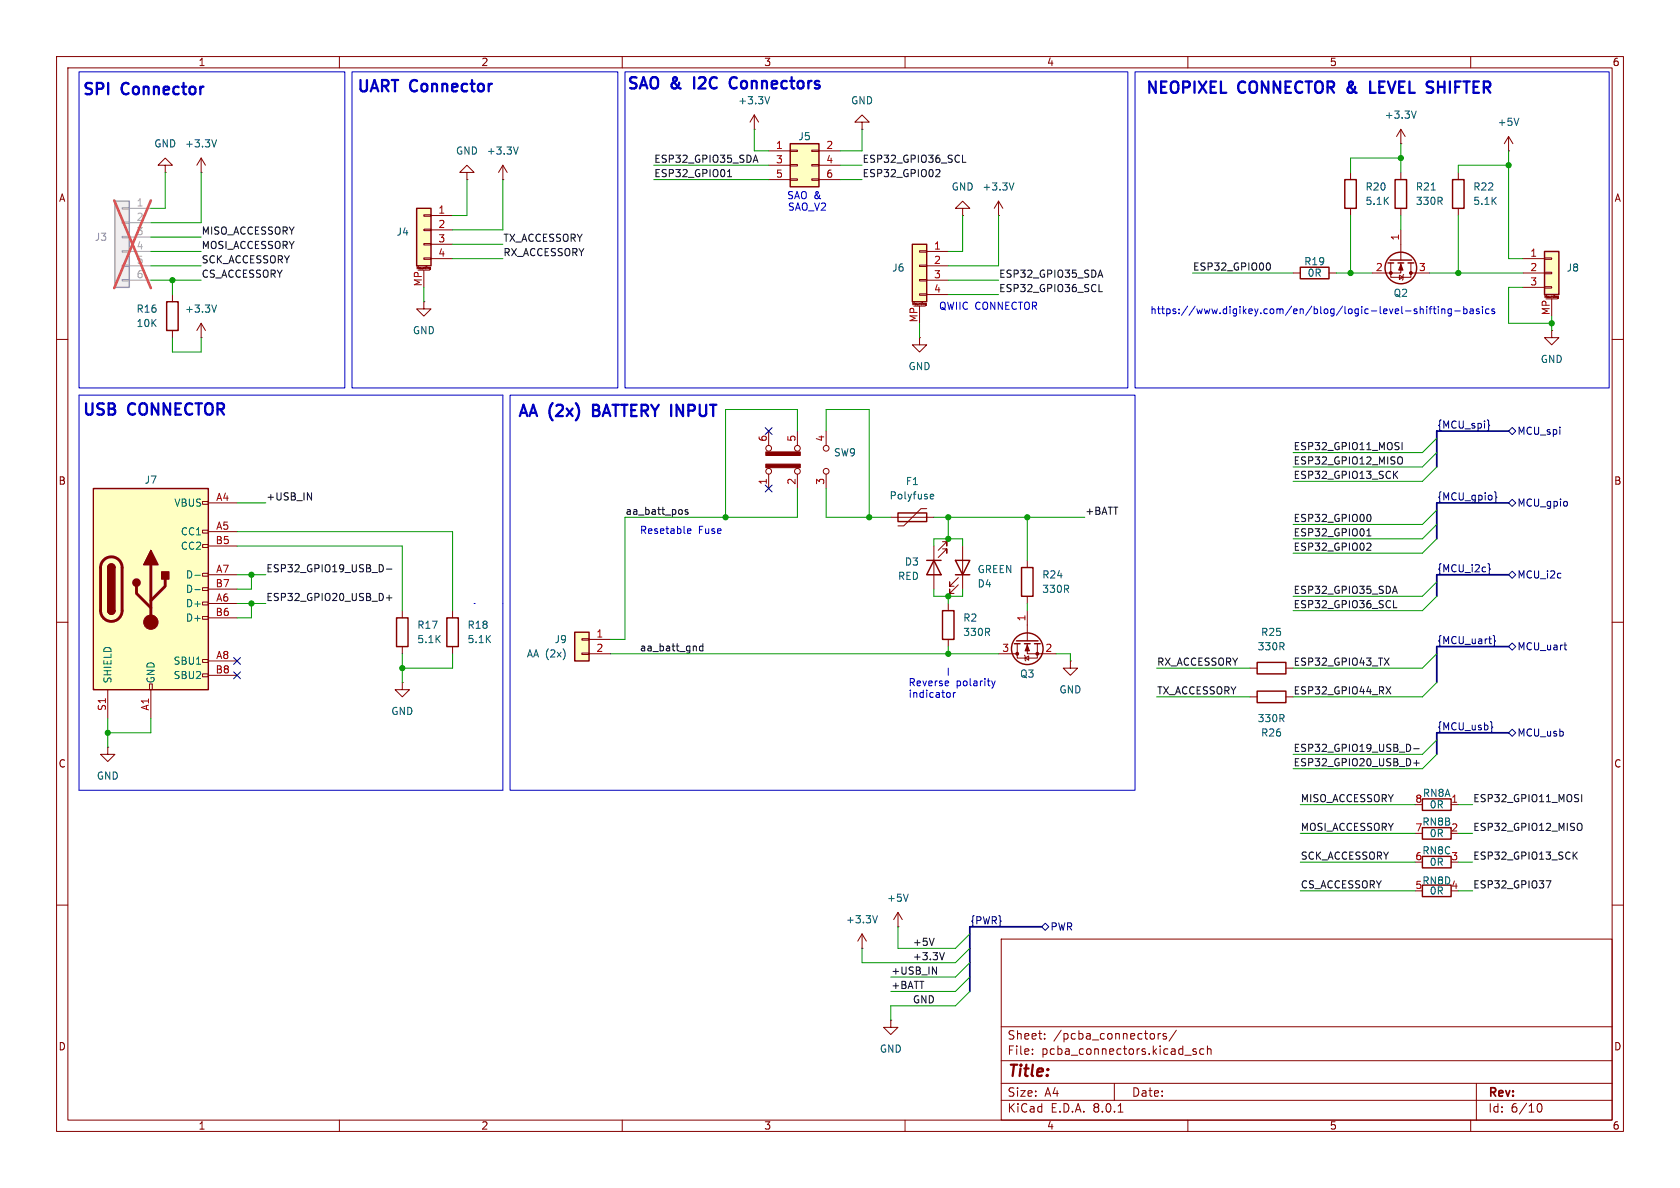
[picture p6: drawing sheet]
<svg xmlns="http://www.w3.org/2000/svg" width="297mm" height="210mm" viewBox="0 0 297 210" stroke-linecap="round" stroke-linejoin="round" font-family="sans-serif">
<g fill="none" stroke="#840000" stroke-width=".18">
<path d="M10 10h277v190h-277zM12 12h273v186h-273zM60 10v2M110 10v2M160 10v2M210 10v2M260 10v2M88.9 31.8h.1M88.9 29.2l-.8 1.3M88.9 29.2v2.6M88.9 29.2l.8 1.3M266.7 26.7h.1"/>
<path d="M266.7 24.1l-.8 1.3M266.7 24.1v2.6M266.7 24.1l.8 1.3M10 60h2M285 60h2M10 110h2M71.1 108v1.2M71.1 114.3v1.3M80 108v1.2M80 114.3v1.3M167.6 106.7v1.3M167.6 113v1.3"/>
<path d="M176.5 115.6h3.3M179.8 113.8v2.5h3.6v-2.5M181.1 115.8l.1 .2v.7l.2 .1M181.2 116.3l.7-.3v.7zM181.6 113.8v1.8h5.1M181.6 108v5.3M189.2 116.8v1.3h1.3l-1.3 1.3-1.2-1.3h1.2M189.2 116.8h.1M285 110h2M71.1 120.7v1.2h1.3l-1.3 1.3-1.3-1.3h1.3M71.1 120.7h.1M10 160h2"/>
<path d="M285 160h2M177 166h108v32h-108zM60 198v2M110 198v2M160 198v2M177 194.5h108M177 191.5h108M177 187.5h108M177 181.5h108M182.5 186.3v.1M182.5 185.5v.1M184.7 183.6v.1"/>
<path d="M184.7 182.8v.1M197 191.5v3M197.7 196.6h.8M204 182.8v.8M204.7 182.7v1M205.2 182.7l-.3 .1-.2 .2M206.2 182.8l-.4-.1-.2 .2 .1 .2 .5 .2v.3h-.6M208 182.1l-1.3 2M209.5 186.5h1.1M210 198v2M211.5 185.5l-.4-.1-.2 .2 .1 .2 .5 .2v.3h-.6M212.8 185.5l-.4-.1-.3 .3v.4l.1 .2h.6"/>
<path d="M213.5 185.5l.2-.1 .3 .1 .1 .9M213.5 184.9v1.5M260 198v2M261 191.5v6.5M271.7 195.7l.2-.5 .2-.1a.8 .8 0 0 1 .5 .7 .8 .8 0 0 1-.5 .8l-.2-.1-.2-.5"/>
</g>
<path d="M91.6 26l-.4 1.2M268.5 20.9l-.4 1.3" fill="none" stroke="#006464" stroke-width=".18"/>
<g fill="none" stroke="#840000" stroke-width=".25">
<path d="M70.1 109.2h2v5.1h-2zM79 109.2h2v5.1h-2zM166.6 108h2.1v5h-2.1zM179.3 113.8h1M179.7 113.3h3.8M181.1 113.8h1M182.9 113.8h1"/>
<circle cx="181.6" cy="114.7" r="2.79"/>
</g>
<g fill="#840000" stroke="#840000" stroke-width=".18">
<path d="M181.6 114l.4 1.1h-.8z"/>
<circle cx="183.4" cy="115.6" r=".25"/>
<circle cx="179.8" cy="115.6" r=".25"/>
</g>
<path d="M273 44.5h2.6v7.6h-2.6z" fill="#ffffc2"/>
<g fill="none" stroke="#840000" stroke-width=".18">
<path d="M269.2 45.7h3.8M269.2 48.3h3.8M269.2 50.8h3.8M273 50.7h1.3v.2h-1.3zM273 48.1h1.3v.3h-1.3zM273 45.6h1.3v.2h-1.3zM273.1 52.6v-.4l.2 .3 .1-.3v.4M273.3 52.8h2M274.3 52.8v3.1M274.6 52.2v.4M274.8 52.3h.1M274.8 52.2v.1"/>
<path d="M275.3 52.4v.2M275.3 52.4h.2v.3M275.3 52.7h.2M275.3 52.6h.1M275.3 52.4h.1M275.4 52.6h.1M275.5 52.7h.1"/>
</g>
<path d="M273 44.5h2.6v7.6h-2.6z" fill="none" stroke="#840000" stroke-width=".25"/>
<path d="M101.6 111.8h2.5v5h-2.5z" fill="#ffffc2"/>
<g fill="none" stroke="#840000" stroke-width=".18">
<path d="M247.6 25.4h.1M247.6 22.9l-.7 1.2M247.6 22.9v2.5M247.6 22.9l.8 1.2M30.5 52.1v1.2M30.5 58.4v1.3M228.6 48.3h1.3M234.9 48.3h1.3M274.3 58.4v1.3h1.3l-1.3 1.3-1.3-1.3h1.3M274.3 58.4h.1M102.9 115.4h1.2v.3h-1.2zM102.9 112.9h1.2v.3h-1.2z"/>
<path d="M104.1 113h3.8M104.1 115.6h3.8M221 118.1h1.2M227.3 118.1h1.3M221 123.2h1.2M227.3 123.2h1.3M256.5 142.2h1.3"/>
</g>
<path d="M29.5 53.3h2v5.1h-2zM229.9 47.2h5v2.1h-5zM101.6 111.8h2.5v5h-2.5zM222.2 117.1h5.1v2h-5.1zM222.2 122.2h5.1v2h-5.1zM251.5 141.2h5v2.1h-5zM251.5 146.3h5v2h-5zM251.5 156.5h5v2h-5zM251.5 151.4h5v2h-5z" fill="none" stroke="#840000" stroke-width=".25"/>
<path d="M250.4 19.6l-.5 1.3" fill="none" stroke="#006464" stroke-width=".18"/>
<path d="M20.3 35.6h2.6v15.2h-2.6z" fill="#f0f0f0"/>
<path d="M21.6 39.2h1.3v.3h-1.3zM21.6 36.7h1.3v.3h-1.3zM22.9 36.8h3.8M22.9 39.4h3.8M21.6 49.4h1.3v.3h-1.3zM21.6 46.9h1.3v.2h-1.3zM21.6 44.3h1.3v.3h-1.3zM21.6 41.8h1.3v.2h-1.3zM22.9 41.9h3.8M22.9 44.5h3.8M22.9 47h3.8M22.9 49.5h3.8" fill="none" stroke="#a1a1a1" stroke-width=".18"/>
<path d="M20.3 35.6h2.6v15.2h-2.6z" fill="none" stroke="#a1a1a1" stroke-width=".25"/>
<path d="M20.2 35.4l6.5 15.5M26.7 35.4l-6.5 15.5" fill="none" stroke="#e65255" stroke-width=".46"/>
<path d="M35.6 59.7h.1M35.6 57.2l-.8 1.2M35.6 57.2v2.5M35.6 57.2l.7 1.2M245.9 46.5v2.5h3.5v-2.5M247.4 48.6l.6 .4-.6 .4zM247.6 46.5v1.8h-5M247.6 40.6v5.4M248.2 48.5l-.2 .1v.8l-.1 .1M249.4 48.3h3.3M157.5 180.3v1.3h1.2l-1.2 1.3-1.3-1.3h1.3M157.5 180.3h.1" fill="none" stroke="#840000" stroke-width=".18"/>
<path d="M38.3 53.9l-.4 1.3" fill="none" stroke="#006464" stroke-width=".18"/>
<g fill="none" stroke="#840000" stroke-width=".25">
<path d="M245.4 46.5h1M245.7 46h3.9M247.1 46.5h1.1M248.9 46.5h1"/>
<circle cx="247.6" cy="47.4" r="2.79"/>
</g>
<g fill="#840000" stroke="#840000" stroke-width=".18">
<path d="M247.6 46.7l.4 1.1h-.7z"/>
<circle cx="245.9" cy="48.3" r=".25"/>
<circle cx="249.4" cy="48.3" r=".25"/>
</g>
<path d="M139.7 25.4h5.1v7.6h-5.1z" fill="#ffffc2"/>
<g fill="none" stroke="#840000" stroke-width=".18">
<path d="M133.3 22.9h.1M133.3 20.3l-.7 1.3M133.3 20.3v2.6M133.3 20.3l.8 1.3M135.9 26.7h3.8M135.9 29.2h3.8M135.9 31.8h3.8M139.7 31.6h1.3v.3h-1.3zM139.7 29.1h1.3v.2h-1.3zM139.7 26.5h1.3v.3h-1.3zM143.5 31.6h1.3v.3h-1.3zM143.5 29.1h1.3v.2h-1.3z"/>
<path d="M143.5 26.5h1.3v.3h-1.3zM144.8 26.7h3.8M144.8 29.2h3.8M144.8 31.8h3.8M170.2 36.8h1.2l-1.2-1.2-1.3 1.2h1.3v1.3M170.2 38.1h.1M74.9 53.3v1.3h1.3l-1.3 1.3-1.2-1.3h1.2M74.9 53.3h.1M152.4 167.6h.1M152.4 165.1l-.8 1.3M152.4 165.1v2.5M152.4 165.1l.8 1.3"/>
</g>
<path d="M139.7 25.4h5.1v7.6h-5.1z" fill="none" stroke="#840000" stroke-width=".25"/>
<path d="M136.1 17.1l-.5 1.3M155.1 161.9l-.4 1.2" fill="none" stroke="#006464" stroke-width=".18"/>
<path d="M73.7 36.8h2.5v10.2h-2.5z" fill="#ffffc2"/>
<g fill="none" stroke="#840000" stroke-width=".18">
<path d="M74.9 38h1.3v.2h-1.3zM76.2 38.1h3.8M82.5 30.5h1.3l-1.3-1.3-1.2 1.3h1.2v1.3M82.5 31.8h.1M152.4 21.6h1.3l-1.3-1.3-1.3 1.3h1.3v1.3M152.4 22.9h.1M73.7 47.5v-.3l.2 .2 .1-.2v.3M73.9 47.8h2M74.9 45.6h1.3v.2h-1.3zM74.9 43.1h1.3v.2h-1.3zM74.9 40.5h1.3v.3h-1.3zM74.9 47.8v3"/>
<path d="M75.2 47.2v.3M75.4 47.2h.1M76 47.5v-.2h.1v.3h-.1M76 47.5h.1M76.2 40.6h3.8M76.2 43.2h3.8M76.2 45.7h3.8M162.6 59.7v1.3h1.2l-1.2 1.2-1.3-1.2h1.3M162.6 59.7h.1M158.7 163.8h.1M158.7 161.3l-.7 1.3M158.7 161.3v2.5"/>
<path d="M158.7 161.3l.8 1.3"/>
</g>
<path d="M73.7 36.8h2.5v10.2h-2.5z" fill="none" stroke="#840000" stroke-width=".25"/>
<path d="M160.6 158.1l-.5 1.2" fill="none" stroke="#006464" stroke-width=".18"/>
<path d="M161.3 43.2h2.5v10.1h-2.5z" fill="#ffffc2"/>
<g fill="none" stroke="#840000" stroke-width=".18">
<path d="M29.2 29.2h1.3l-1.3-1.3-1.3 1.3h1.3v1.3M29.2 30.5h.1M35.6 30.5h.1M35.6 27.9l-.8 1.3M35.6 27.9v2.6M35.6 27.9l.7 1.3M176.5 38.1h.1M176.5 35.6l-.7 1.2M176.5 35.6v2.5M176.5 35.6l.8 1.2M161.4 53.9v-.4l.1 .3 .1-.3v.4M161.5 54.1h2.1"/>
<path d="M162.6 51.9h1.2v.3h-1.2zM162.6 49.4h1.2v.3h-1.2zM162.6 46.9h1.2v.2h-1.2zM162.6 44.3h1.2v.3h-1.2zM162.6 54.1v3.1M162.8 53.5v.3M163 53.5h.1M163.1 53.5h-.1M163.6 53.8v-.1l.1-.1v.3M163.6 53.8v.1M163.6 53.9h.1M163.7 54h-.1"/>
<path d="M163.7 53.9v.1M163.8 44.5h3.8M163.8 47h3.8M163.8 49.5h3.8M163.8 52.1h3.8M135.9 76.2v2.5M141 76.2v2.5M146 76.2v2.5M135.9 83.8v2.6M141 83.8v2.6M146 83.8v2.6M157.5 91.4h7.6"/>
<path d="M163.8 89.9h-1l-3 3.1h-1.1M165.1 96.5v7.6M166.6 95.8h.8v.7v-.7l-1.5 1.5M166.6 97h.8v.8v-.8l-1.5 1.6M170.2 96.5v7.6M181.6 99.1v1.2M169.4 103.4l-1.5 1.5v-.8v.8h.8M169.4 102.1l-1.5 1.5v-.7v.7h.8M181.6 105.4v1.3"/>
<circle cx="135.9" cy="79.2" r=".51"/>
<circle cx="141" cy="79.2" r=".51"/>
<circle cx="146.1" cy="79.2" r=".51"/>
<circle cx="135.9" cy="83.3" r=".51"/>
<circle cx="141" cy="83.3" r=".51"/>
<circle cx="146.1" cy="83.3" r=".51"/>
</g>
<path d="M161.3 43.2h2.5v10.1h-2.5zM158.7 90.7h5.1v1.5h-5.1zM163.8 99.1h2.6M165.1 99.1l1.3 2.5h-2.6zM168.9 99.1h2.5l-1.2 2.5zM168.9 101.6h2.5M180.6 100.3h2v5.1h-2z" fill="none" stroke="#840000" stroke-width=".25"/>
<path d="M38.3 24.7l-.4 1.3M179.3 32.3l-.5 1.3M164.5 88l.1 .2 .4-.1M164.5 87.5l.1-.1h.3l.2 .1v.2l-.6 .1" fill="none" stroke="#006464" stroke-width=".18"/>
<g fill="#840000" stroke="#840000" stroke-width=".18">
<path d="M135.4 82h6.1v.7h-6.1z"/>
<path d="M135.4 79.9h6.1v.6h-6.1z"/>
</g>
<path d="M16.5 86.4h20.3v35.5h-20.3z" fill="#ffffc2"/>
<g fill="none" stroke="#840000" stroke-width=".18">
<path d="M238.8 30.5v1.3M238.8 36.8v1.3M247.6 30.5v1.3M247.6 36.8v1.3M257.8 30.5v1.3M257.8 36.8v1.3M35.8 96.3h1v.5h-1zM35.8 93.7h1v.5h-1zM35.8 88.6h1v.6h-1zM36.8 88.9h5.1M36.8 94h5.1M36.8 96.5h5.1"/>
<path d="M35.8 119.1h1v.5h-1zM35.8 116.6h1v.5h-1zM35.8 109h1v.5h-1zM35.8 106.4h1v.5h-1zM35.8 103.9h1v.5h-1zM35.8 101.3h1v.6h-1zM36.8 106.7h5.1M36.8 101.6h5.1M36.8 116.8h5.1M36.8 109.2h5.1M36.8 104.1h5.1M36.8 119.4h5.1"/>
<path d="M19 132.1v1.3h1.3l-1.3 1.2-1.2-1.2h1.2M19 132.1h.1M19 121.9v5.1M26.4 120.9h.5v1h-.5zM26.7 121.9v5.1"/>
</g>
<path d="M237.7 31.8h2.1v5h-2.1zM246.6 31.8h2.1v5h-2.1zM256.8 31.8h2v5h-2zM16.5 86.4h20.3v35.5h-20.3zM19 108a.64 .64 0 0 0 .7 .6 .64 .64 0 0 0 .6-.6M19 100.3a.64 .64 0 0 1 .7-.6 .64 .64 0 0 1 .6 .6" fill="none" stroke="#840000" stroke-width=".25"/>
<path d="M18.3 99a1.91 1.91 0 0 1 2.1-.4 1.91 1.91 0 0 1 1.2 1.7v7.7a1.91 1.91 0 0 1-1.9 1.8 1.91 1.91 0 0 1-1.9-1.8v-7.8l.2-.7zM26.7 99.8v10.2M24.1 103.6v1.3l2.6 2.5M29.2 102.4v1.2l-2.5 2.6" fill="none" stroke="#840000" stroke-width=".51"/>
<g fill="#840000" stroke="#840000" stroke-width=".25">
<path d="M19 108h1.3a.64 .64 0 0 1-.6 .6 .64 .64 0 0 1-.7-.6z"/>
<path d="M19 100.3h1.3v7.7h-1.3z"/>
<path d="M19.2 99.9a.64 .64 0 0 1 .7-.2 .64 .64 0 0 1 .4 .6h-1.3z"/>
<path d="M26.7 97.3l1.2 2.5h-2.5z"/>
<path d="M28.6 101.1h1.2v1.3h-1.2z"/>
<circle cx="24.1" cy="103" r=".63"/>
</g>
<circle cx="26.7" cy="110" r="1.27" fill="#840000" stroke="#840000" stroke-width=".18"/>
<path d="M253 33.6h.7M34.4 101.7h1M34.4 104.2h1" fill="none" stroke="#006464" stroke-width=".18"/>
<g fill="none" stroke="#000084" stroke-width=".18">
<path d="M135.3 75.6l1.2 1.2M136.5 75.6l-1.2 1.2M263 74.2l.2 .2v.6l.2 .2-.2 .2v.6l-.2 .2M266.7 76.2l.6-.6 .7 .6-.7 .6zM135.3 85.8l1.2 1.2M136.5 85.8l-1.2 1.2M263.1 99.6l.2 .2v.6l.2 .2-.2 .2v.6l-.2 .2M264.2 86.9l.2 .2v.6l.2 .2-.2 .2v.6l-.2 .2M266.7 88.9l.6-.6 .7 .6-.7 .6zM277 88.8v.6M41.3 116.2l1.2 1.2M41.3 118.8l1.2 1.2"/>
<path d="M42.5 116.2l-1.2 1.2M42.5 118.8l-1.2 1.2M264 112.3l.2 .2v.6l.2 .2-.2 .2v.6l-.2 .2M266.7 101.6l.6-.6 .7 .6-.7 .6zM266.7 114.3l.6-.6 .7 .6-.7 .6zM276.5 114h.5M276.7 114.8l.3 .1M263.5 127.6l.2 .2v.6l.2 .1-.2 .2v.6l-.2 .2M266.7 129.5l.6-.6 .7 .6-.7 .7zM184.1 163.8l.7-.6 .6 .6-.6 .7z"/>
</g>
<g fill="none" stroke="#0f0f0f" stroke-width=".18">
<path d="M128.6 31.2h.7M128.6 30.3l.4-.3v1.2M133.3 28.3h.6M133.6 27.4l.4 1.3M165.6 30h.4l.2 .3-.8 .9h.8M170.2 28.7h.6M194.2 48.7h.6M194.3 51.6h.6M194.5 47.7l.5 1.3M224.2 46.5a.68 .68 0 0 1 .4 .6 .68 .68 0 0 1-.4 .6M247.9 78.2v1.3M54.3 87.1l.8 1.3v-1.3"/>
<path d="M121.6 90.1h-.3l-.2 .2 .1 .1 .4 .2v.3h-.5M241.6 94.7h.8M241.6 93.8l.4-.3v1.2M241.8 96l.4 .1 .2 .3-.8 .9h.8M241.9 90.9a.68 .68 0 0 1 .5 .7 .68 .68 0 0 1-.5 .6M246.5 83.9l.6 .7M247.1 83.3l-.7 .7M247.4 80.8a.43 .43 0 0 1 .5 .4v.4a.43 .43 0 0 1-.5 .4M68.3 100.6h1M68.3 105.7h1M68.8 105.2v1M124.3 113.8v1.3"/>
<path d="M124.3 114.3l-.4-.1-.2 .3 .1 .5h.5M244.7 116.3l.9 1.3M245.6 116.3l-.9 1.3M246.3 104.5h.6M246.4 107.4h.6M246.6 103.6l.4 1.3M245 121.4l.9 1.3M245.9 121.4l-.9 1.3M249.9 134.9h1M249.9 132.4h1M250.4 134.4v1M273.3 155.7h.9l-.6 1.3"/>
<path d="M278.3 151.2l.5 .7M278.8 150.6l-.7 .7M279.1 145.5a.43 .43 0 0 1 .6 .5v.4a.43 .43 0 0 1-.6 .4M279.6 140.5v1.2M164.8 170.9l.8 1.3v-1.3M165.1 165.9l-.4 1.2M167 168.4l-.5 1.3"/>
</g>
<g fill="none" stroke="#0000c2" stroke-width=".18">
<path d="M14 12.7h47v55.9h-47zM62.2 12.7h47v55.9h-47zM110.5 12.7h88.9v55.9h-88.9zM200.7 12.7h83.8v55.9h-83.8zM248.5 55h.9M250.5 54.7l-.3-.1-.2 .2 .1 .2 .4 .1v.3h-.5M251.1 54.7l.2-.1 .3 .1v.7M251.1 54.2v1.2M252.2 54.2v.1M252.2 54.6v.8M252.7 54.6h.4M253.1 54.2l-.3 .2v1"/>
<path d="M253.4 54.6h.5M253.6 54.2v1.1l.3 .1M254.3 54.2v.1M254.3 54.6v.8M254.9 54.7l.2-.1 .3 .1v.7M254.9 54.6v.8M256.6 54.7l-.4-.1-.2 .2 .1 .6h.5M256.6 54.6v1l-.3 .3-.3-.1M257.2 55h1M258.8 54.7l.3-.1 .3 .2-.2 .6h-.4M258.8 54.2v1.2M259.9 54.7h.5l.1 .7"/>
<path d="M260.5 54.9l-.5 .1-.2 .1 .2 .3h.5M261.5 54.7l-.3-.1-.2 .2 .1 .2 .4 .1v.3h-.5M262.1 54.2v.1M262.1 54.6v.8M263.2 54.7l-.3-.1-.3 .2 .2 .6h.4M264.2 54.7l-.3-.1-.2 .2 .1 .2 .4 .1v.3h-.5M14 69.9h74.9v69.8h-74.9zM90.2 69.9h110.5v69.8h-110.5zM121.5 94.1l.2 .2 .4-.1M121.5 93.6l.2-.1h.3l.1 .1v.2l-.6 .1M83.8 106.7h.1M167.6 118.1v1.3"/>
<path d="M167.6 120.4l.1 .3-.6 .1M167.8 122.4l.2 .3v.3l-.2 .3M168.6 122.4v.9M168.7 122.5l-.1 .2M175.3 120.4l.3 .8M175.6 121.2l-.3 .5M175.9 120.4l-.3 .8"/>
</g>
<path d="M122.7 13.6v2M130.2 13.7a.82 .82 0 0 0-1 .2 .82 .82 0 0 0-.2 .9 .77 .77 0 0 0 .3 .7 .77 .77 0 0 0 .9 0M238.3 15.5l-.1 .2 .1 .5M242.2 14.4v2h1M104.8 72.5h.7M105.5 71.6h-.7v2h.8" fill="none" stroke="#0000c2" stroke-width=".4"/>
<path d="M266.7 76.2h-12.7v6.4M266.7 88.9h-12.7v6.4M266.7 101.6h-12.7v3.8M266.7 114.3h-12.7v6.4M266.7 129.5h-12.7v3.9M184.1 163.8h-12.7v11.5" fill="none" stroke="#000084" stroke-width=".3"/>
<g fill="none" stroke="#009600" stroke-width=".18">
<path d="M29.2 30.5v6.3h-2.5M35.6 30.5v8.9h-8.9M82.5 31.8v6.3h-2.5M88.9 31.8v8.8h-8.9M115.6 29.2h20.3M115.6 31.8h20.3M133.3 22.9v3.8h2.6M148.6 29.2h3.8M148.6 31.8h3.8M152.4 22.9v3.8h-3.8M170.2 38.1v6.4h-2.6M176.5 38.1v8.9h-8.9"/>
<path d="M238.8 38.1v10.2M247.6 27.9h-8.8v2.6M247.6 25.4v5.1M247.6 38.1v2.5M257.8 38.1v10.2M266.7 26.7v19h2.5M266.7 29.2h-8.9v1.3M26.7 49.5h8.9M26.7 41.9h8.9M26.7 44.5h8.9M26.7 47h8.9M30.5 59.7v2.5h5.1v-2.5"/>
<path d="M30.5 49.5v2.6M74.9 50.8v2.5M80 45.7h8.9M80 43.2h8.9M162.6 57.2v2.5M167.6 49.5h8.9M167.6 52.1h8.9M210.8 48.3h17.8M236.2 48.3h6.4M252.7 48.3h16.5M269.2 50.8h-2.5v6.4h7.6M274.3 55.9v2.5"/>
<path d="M141 76.2v-3.8h-12.7v19M146 76.2v-3.8h7.7v19M254 77.5l-2.5 2.5h-22.9M41.9 94h38.1v14M41.9 96.5h29.2v11.5M41.9 88.9h5.1M141 86.4v5h-30.5v21.6h-2.6M146 86.4v5h11.5M165.1 91.4h26.7M165.1 96.5v-1.2h5.1v1.2M167.6 91.4v3.9M181.6 91.4v7.7"/>
<path d="M254 80l-2.5 2.6h-22.9M254 90.2l-2.5 2.5h-22.9M254 82.6l-2.5 2.5h-22.9M254 95.3l-2.5 2.5h-22.9M254 92.7l-2.5 2.6h-22.9M41.9 101.6h5.1M41.9 106.7h5.1M44.4 106.7v2.5h-2.5M44.4 101.6v2.5h-2.5M71.1 115.6v5.1M80 115.6v2.5h-8.9M107.9 115.6h68.6"/>
<path d="M165.1 104.1v1.3h5.1v-1.3M167.6 105.4v1.3M167.6 114.3v1.3M181.6 106.7v1.3M186.7 115.6h2.5v1.2M204.5 118.1h16.5M254 102.9l-2.5 2.5h-22.9M254 115.6l-2.5 2.5h-22.9M254 105.4l-2.5 2.6h-22.9M19 127v5.1M26.7 127v2.5h-7.7M204.5 123.2h16.5"/>
<path d="M254 133.4l-2.5 2.5h-22.9M254 130.8l-2.5 2.6h-22.9M254 120.7l-2.5 2.5h-22.9M229.9 147.3h20.3M229.9 157.5h20.3M229.9 142.2h20.3M229.9 152.4h20.3M257.8 147.3h2.5M257.8 157.5h2.5M257.8 142.2h2.5M257.8 152.4h2.5M152.4 167.6v2.6h16.5l2.5-2.6"/>
<path d="M158.7 163.8v3.8h10.2l2.5-2.5M171.4 175.3l-2.5 2.5h-11.4v2.5M171.4 172.7l-2.5 2.6h-11.4M171.4 170.2l-2.5 2.5h-11.4"/>
</g>
<g fill="#009600" stroke="#009600" stroke-width=".18">
<circle cx="71.1" cy="118.1" r=".46"/>
<circle cx="44.4" cy="106.7" r=".46"/>
<circle cx="19" cy="129.5" r=".46"/>
<circle cx="44.4" cy="101.6" r=".46"/>
<circle cx="30.5" cy="49.5" r=".46"/>
<circle cx="153.7" cy="91.4" r=".46"/>
<circle cx="128.3" cy="91.4" r=".46"/>
<circle cx="167.6" cy="115.6" r=".46"/>
<circle cx="167.6" cy="105.4" r=".46"/>
<circle cx="247.6" cy="27.9" r=".46"/>
<circle cx="257.8" cy="48.3" r=".46"/>
<circle cx="238.8" cy="48.3" r=".46"/>
<circle cx="167.6" cy="95.3" r=".46"/>
<circle cx="167.6" cy="91.4" r=".46"/>
<circle cx="181.6" cy="91.4" r=".46"/>
<circle cx="266.7" cy="29.2" r=".46"/>
<circle cx="274.3" cy="57.2" r=".46"/>
</g>
<g font-size="2.8" fill="#0000c2">
<text x="14.5" y="17.4">SPI</text>
<text x="21.7" y="17.4">Connector</text>
<text x="63" y="16.8">UART Connector</text>
<text x="110.7" y="16.3">SAO</text>
<text x="118.8" y="16.3">&amp;</text>
<text x="123.6" y="16.3">I2C</text>
<text x="130.8" y="16.3">Connectors</text>
<text x="202.4" y="17.1">NEOPIXEL</text>
<text x="219" y="17.1">CONNECTOR</text>
<text x="239.1" y="17.1">&amp;</text>
<text x="243.9" y="17.1">LEVEL SHIFTER</text>
<text x="14.5" y="74">USB</text>
<text x="22.8" y="74">CONNECTOR</text>
<text x="91.4" y="74.2">AA (2x)</text>
<text x="105.7" y="74.2">BATTERY INPUT</text>
</g>
<text font-size="2.8" fill="#840000" x="178" y="190.9">Title:</text>
<g font-size="2.1" fill="#840000">
<text x="178" y="184">Sheet:</text>
<text x="186.2" y="184">/pcba_connectors/</text>
<text x="178" y="186.7">File:</text>
<text x="184.1" y="186.7">pcba_connectors.kicad_sch</text>
<text x="178" y="196.9">KiCad</text>
<text x="178" y="194.1">Size:</text>
<text x="184.7" y="194.1">A4</text>
<text x="185.7" y="196.9">E.D.A.</text>
<text x="193.3" y="196.9">8.0.1</text>
<text x="200" y="194.1">Date:</text>
<text x="263" y="194.3">Rev:</text>
<text x="263" y="196.9">Id:</text>
<text x="267.1" y="196.9">6/10</text>
</g>
<g font-size="1.8" fill="#840000">
<text x="35" y="11.9">1</text>
<text x="85" y="11.9">2</text>
<text x="135" y="11.9">3</text>
<text x="185" y="11.9">4</text>
<text x="235" y="11.9">5</text>
<text x="285" y="11.9">6</text>
<text x="10.3" y="35.9">A</text>
<text x="285.3" y="35.9">A</text>
<text x="10.3" y="85.9">B</text>
<text x="285.3" y="85.9">B</text>
<text x="10.3" y="135.9">C</text>
<text x="285.3" y="135.9">C</text>
<text x="10.3" y="185.9">D</text>
<text x="285.3" y="185.9">D</text>
<text x="35" y="199.9">1</text>
<text x="85" y="199.9">2</text>
<text x="135" y="199.9">3</text>
<text x="185" y="199.9">4</text>
<text x="235" y="199.9">5</text>
<text x="285" y="199.9">6</text>
</g>
<g font-size="1.8" fill="#006464">
<text x="130.4" y="18.6">+3.3V</text>
<text x="150.4" y="18.6">GND</text>
<text x="244.7" y="21.2">+3.3V</text>
<text x="264.7" y="22.5">+5V</text>
<text x="27.2" y="26.3">GND</text>
<text x="32.6" y="26.3">+3.3V</text>
<text x="80.5" y="27.5">GND</text>
<text x="86" y="27.5">+3.3V</text>
<text x="141" y="25">J5</text>
<text x="168.1" y="33.9">GND</text>
<text x="173.6" y="33.9">+3.3V</text>
<text x="241.3" y="33.9">R20</text>
<text x="250.2" y="33.9">R21</text>
<text x="260.4" y="33.9">R22</text>
<text x="70" y="41.9">J4</text>
<text x="241.3" y="36.4">5.1K</text>
<text x="250.2" y="36.4">330R</text>
<text x="260.4" y="36.4">5.1K</text>
<text x="230.5" y="47.1">R19</text>
<text x="157.6" y="48.2">J6</text>
<text x="231.1" y="49.1">0R</text>
<text x="246.3" y="52.7">Q2</text>
<text x="276.9" y="48.2">J8</text>
<text x="24" y="55.5">R16</text>
<text x="24" y="58">10K</text>
<text x="32.6" y="55.5">+3.3V</text>
<text x="72.9" y="59.3">GND</text>
<text x="160.5" y="65.6">GND</text>
<text x="272.3" y="64.4">GND</text>
<text x="147.3" y="80.9">SW9</text>
<text x="25.5" y="85.7">J7</text>
<text x="30.7" y="89.8">VBUS</text>
<text x="157.2" y="88.5">Polyfuse</text>
<text x="160" y="86">F1</text>
<text x="31.9" y="94.8">CC1</text>
<text x="31.9" y="97.4">CC2</text>
<text x="159.9" y="100.2">D3</text>
<text x="172.7" y="101.5">GREEN</text>
<text x="32.8" y="107.5">D+</text>
<text x="32.8" y="102.5">D-</text>
<text x="32.8" y="105">D-</text>
<text x="158.7" y="102.7">RED</text>
<text x="172.7" y="104.1">D4</text>
<text x="184.2" y="105">330R</text>
<text x="184.2" y="102.5">R24</text>
<text x="32.8" y="110.1">D+</text>
<text x="73.7" y="111.4">R17</text>
<text x="73.7" y="113.9">5.1K</text>
<text x="82.6" y="111.4">R18</text>
<text x="82.6" y="113.9">5.1K</text>
<text x="97.9" y="113.9">J9</text>
<text x="170.2" y="110.1">R2</text>
<text x="170.2" y="112.6">330R</text>
<text x="222.8" y="112.6">R25</text>
<text x="30.6" y="117.7">SBU1</text>
<text x="93" y="116.4">AA (2x)</text>
<text x="180.2" y="120">Q3</text>
<text x="222.2" y="115.2">330R</text>
<text x="19.9" y="120.9" transform="rotate(-90 19.9 120.9)">SHIELD</text>
<text x="27.5" y="120.9" transform="rotate(-90 27.5 120.9)">GND</text>
<text x="30.6" y="120.2">SBU2</text>
<text x="187.2" y="122.8">GND</text>
<text x="69.1" y="126.6">GND</text>
<text x="222.2" y="127.9">330R</text>
<text x="222.8" y="130.4">R26</text>
<text x="17" y="138">GND</text>
<text x="251.4" y="141.1">RN8A</text>
<text x="252.7" y="143.1">0R</text>
<text x="251.4" y="146.2">RN8B</text>
<text x="252.7" y="148.2">0R</text>
<text x="256.5" y="147.1">2</text>
<text x="251.4" y="151.2">RN8C</text>
<text x="252.7" y="153.3">0R</text>
<text x="256.5" y="152.1">3</text>
<text x="156.7" y="159.6">+5V</text>
<text x="251.4" y="156.6">RN8D</text>
<text x="252.7" y="158.3">0R</text>
<text x="256.5" y="157.2">4</text>
<text x="149.5" y="163.4">+3.3V</text>
<text x="155.4" y="186.3">GND</text>
</g>
<g font-size="1.8" fill="#0f0f0f">
<text x="115.6" y="28.9">ESP32_GPIO35_SDA</text>
<text x="152.4" y="28.9">ESP32_GPIO36_SCL</text>
<text x="115.6" y="31.4">ESP32_GPIO01</text>
<text x="152.4" y="31.4">ESP32_GPIO02</text>
<text x="35.6" y="41.6">MISO_ACCESSORY</text>
<text x="35.6" y="46.6">SCK_ACCESSORY</text>
<text x="35.6" y="44.1">MOSI_ACCESSORY</text>
<text x="88.9" y="42.8">TX_ACCESSORY</text>
<text x="88.9" y="45.4">RX_ACCESSORY</text>
<text x="210.8" y="47.9">ESP32_GPIO00</text>
<text x="35.6" y="49.2">CS_ACCESSORY</text>
<text x="176.5" y="51.7">ESP32_GPIO36_SCL</text>
<text x="176.5" y="49.2">ESP32_GPIO35_SDA</text>
<text x="228.6" y="79.7">ESP32_GPIO11_MOSI</text>
<text x="228.6" y="82.2">ESP32_GPIO12_MISO</text>
<text x="47" y="88.6">+USB_IN</text>
<text x="228.6" y="84.7">ESP32_GPIO13_SCK</text>
<text x="110.5" y="91.1">aa_batt_pos</text>
<text x="191.8" y="91.1">+BATT</text>
<text x="228.6" y="94.9">ESP32_GPIO01</text>
<text x="228.6" y="92.4">ESP32_GPIO00</text>
<text x="47" y="101.3">ESP32_GPIO19_USB_D-</text>
<text x="228.6" y="97.4">ESP32_GPIO02</text>
<text x="47" y="106.3">ESP32_GPIO20_USB_D+</text>
<text x="228.6" y="105.1">ESP32_GPIO35_SDA</text>
<text x="228.6" y="107.6">ESP32_GPIO36_SCL</text>
<text x="113" y="115.2">aa_batt_gnd</text>
<text x="204.5" y="117.8">RX_ACCESSORY</text>
<text x="228.6" y="117.8">ESP32_GPIO43_TX</text>
<text x="204.5" y="122.8">TX_ACCESSORY</text>
<text x="228.6" y="122.8">ESP32_GPIO44_RX</text>
<text x="228.6" y="135.5">ESP32_GPIO20_USB_D+</text>
<text x="228.6" y="133">ESP32_GPIO19_USB_D-</text>
<text x="229.9" y="141.9">MISO_ACCESSORY</text>
<text x="260.3" y="141.9">ESP32_GPIO11_MOSI</text>
<text x="229.9" y="147">MOSI_ACCESSORY</text>
<text x="260.3" y="147">ESP32_GPIO12_MISO</text>
<text x="229.9" y="152.1">SCK_ACCESSORY</text>
<text x="260.3" y="152.1">ESP32_GPIO13_SCK</text>
<text x="229.9" y="157.1">CS_ACCESSORY</text>
<text x="260.3" y="157.1">ESP32_GPIO37</text>
<text x="161.3" y="167.3">+5V</text>
<text x="157.5" y="172.4">+USB_IN</text>
<text x="161.3" y="169.8">+3.3V</text>
<text x="157.5" y="174.9">+BATT</text>
<text x="161.3" y="177.5">GND</text>
</g>
<g font-size="1.8" fill="#a90000">
<text x="137.1" y="26.4">1</text>
<text x="137.1" y="29">3</text>
<text x="146" y="26.4">2</text>
<text x="146" y="29">4</text>
<text x="137.1" y="31.5">5</text>
<text x="146" y="31.5">6</text>
<text x="77.4" y="37.8">1</text>
<text x="77.4" y="40.4">2</text>
<text x="77.4" y="42.9">3</text>
<text x="77.4" y="45.5">4</text>
<text x="165" y="44.2">1</text>
<text x="165" y="46.7">2</text>
<text x="247.4" y="42.6" transform="rotate(-90 247.4 42.6)">1</text>
<text x="270.4" y="45.5">1</text>
<text x="74.7" y="50.7" transform="rotate(-90 74.7 50.7)">MP</text>
<text x="165" y="49.3">3</text>
<text x="165" y="51.8">4</text>
<text x="243.1" y="48">2</text>
<text x="250.8" y="48">3</text>
<text x="270.4" y="48">2</text>
<text x="270.4" y="50.5">3</text>
<text x="162.3" y="57.1" transform="rotate(-90 162.3 57.1)">MP</text>
<text x="274.1" y="55.8" transform="rotate(-90 274.1 55.8)">MP</text>
<text x="135.6" y="78.2" transform="rotate(-90 135.6 78.2)">6</text>
<text x="140.7" y="78.2" transform="rotate(-90 140.7 78.2)">5</text>
<text x="145.8" y="78.2" transform="rotate(-90 145.8 78.2)">4</text>
<text x="38.1" y="88.6">A4</text>
<text x="135.6" y="85.8" transform="rotate(-90 135.6 85.8)">1</text>
<text x="140.7" y="85.8" transform="rotate(-90 140.7 85.8)">2</text>
<text x="145.8" y="85.8" transform="rotate(-90 145.8 85.8)">3</text>
<text x="38.1" y="93.7">A5</text>
<text x="38" y="96.3">B5</text>
<text x="38.1" y="101.3">A7</text>
<text x="38" y="103.9">B7</text>
<text x="38.1" y="106.4">A6</text>
<text x="38" y="109">B6</text>
<text x="105.3" y="112.8">1</text>
<text x="181.4" y="109.9" transform="rotate(-90 181.4 109.9)">1</text>
<text x="38" y="119.1">B8</text>
<text x="38.1" y="116.6">A8</text>
<text x="105.3" y="115.3">2</text>
<text x="177.1" y="115.3">3</text>
<text x="184.7" y="115.3">2</text>
<text x="18.8" y="125.8" transform="rotate(-90 18.8 125.8)">S1</text>
<text x="26.4" y="125.7" transform="rotate(-90 26.4 125.7)">A1</text>
<text x="250.1" y="142">8</text>
<text x="256.5" y="142">1</text>
<text x="250.1" y="147.1">7</text>
<text x="250.1" y="152.1">6</text>
<text x="250.1" y="157.2">5</text>
</g>
<g font-size="1.8" fill="#0000c2">
<text x="139.1" y="35.4">SAO &amp;</text>
<text x="139.2" y="37.4">SAO_V2</text>
<text x="165.9" y="55">QWIIC CONNECTOR</text>
<text x="203.3" y="55.7">https://www.digikey.com/en/blog/logic-level-shifting-basics</text>
<text x="113" y="94.6">Resetable</text>
<text x="123.5" y="94.6">Fuse</text>
<text x="160.5" y="121.5">Reverse</text>
<text x="160.5" y="123.6">indicator</text>
<text x="169" y="121.5">polarity</text>
</g>
<g font-size="1.8" fill="#aaa">
<text x="24.1" y="36.6">1</text>
<text x="24.1" y="39.1">2</text>
<text x="24.1" y="41.7">3</text>
<text x="24.1" y="44.2">4</text>
<text x="24.1" y="46.7">5</text>
<text x="24.1" y="49.3">6</text>
</g>
<text font-size="1.8" fill="#989898" x="16.7" y="42.8">J3</text>
<g font-size="1.8" fill="#000084">
<text x="254" y="75.9">{MCU_spi}</text>
<text x="268.2" y="77.1">MCU_spi</text>
<text x="254" y="88.6">{MCU_gpio}</text>
<text x="268.2" y="89.8">MCU_gpio</text>
<text x="254" y="101.3">{MCU_i2c}</text>
<text x="268.2" y="102.5">MCU_i2c</text>
<text x="254" y="114">{MCU_uart}</text>
<text x="268.2" y="115.2">MCU_uart</text>
<text x="254" y="129.2">{MCU_usb}</text>
<text x="268.2" y="130.4">MCU_usb</text>
<text x="171.4" y="163.5">{PWR}</text>
<text x="185.6" y="164.7">PWR</text>
</g>
<g font-size=".5" fill="#840000">
<text x="73.5" y="47.8">Mounting</text>
<text x="272.8" y="52.9">Mounting</text>
<text x="161.1" y="54.1">Mounting</text>
</g>
</svg>
